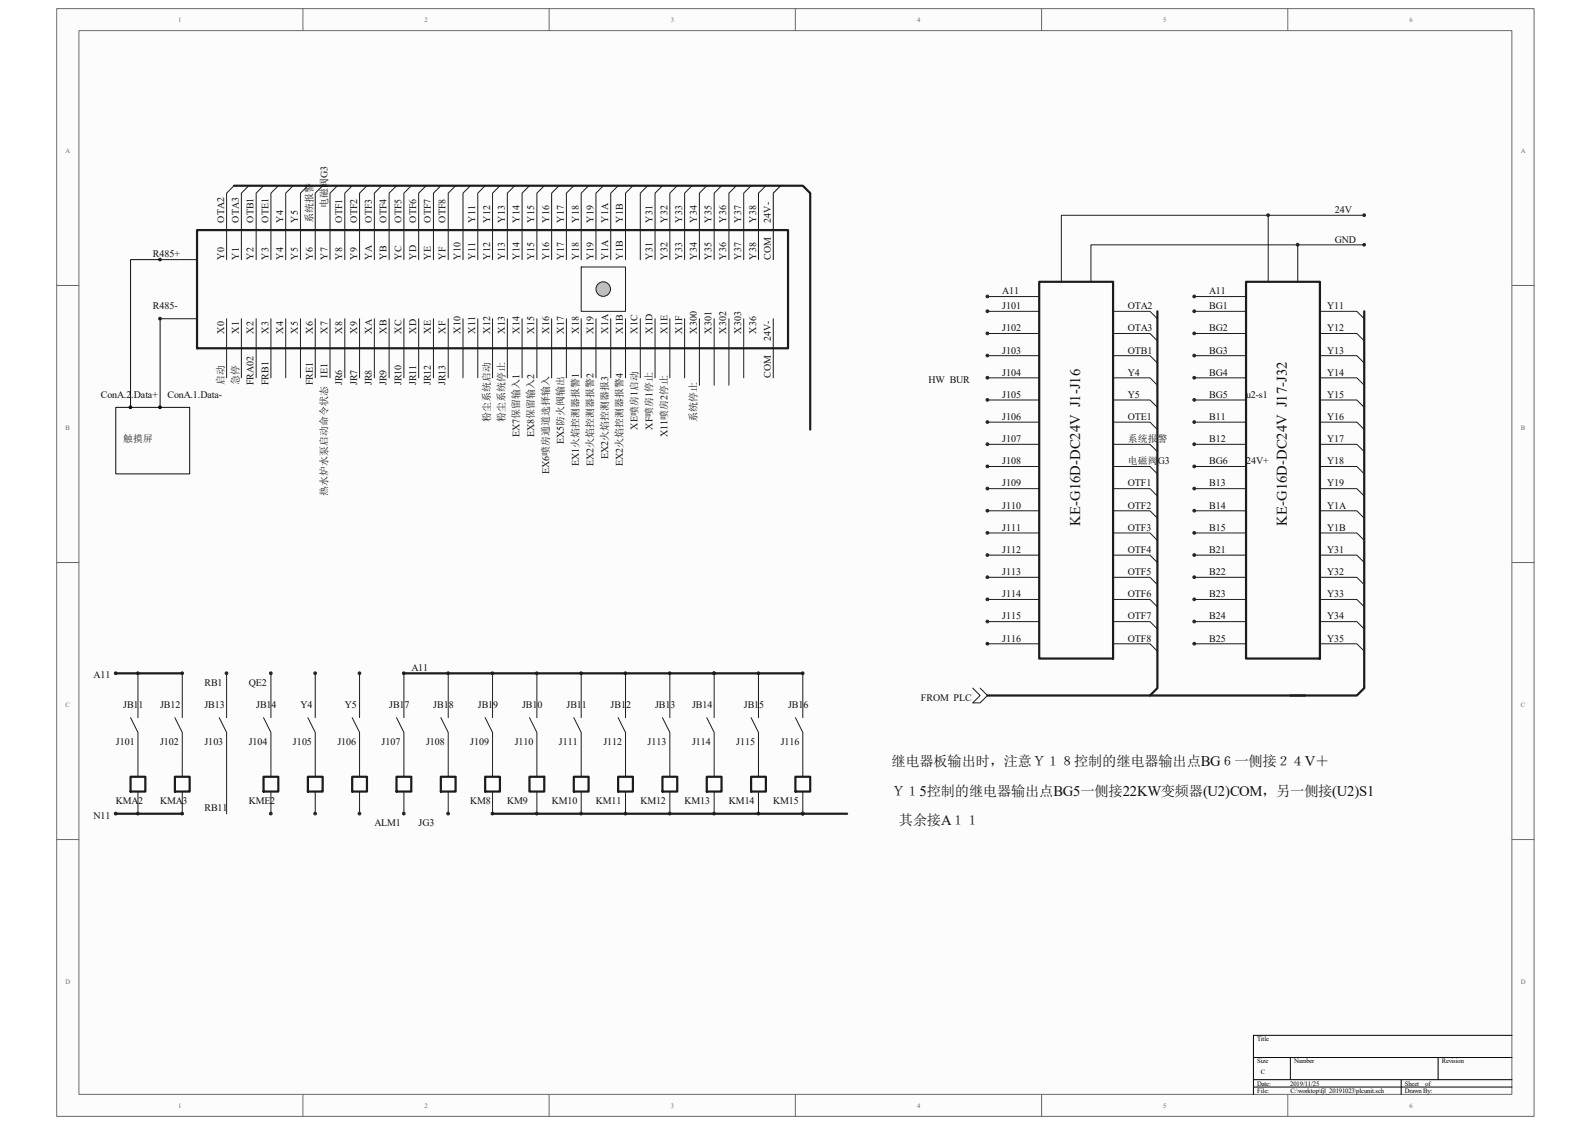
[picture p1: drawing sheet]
<svg xmlns="http://www.w3.org/2000/svg" width="297mm" height="210mm" viewBox="0 0 297 210" stroke-linecap="round" stroke-linejoin="round" font-family="sans-serif">
<path d="M10.6 1.7h275.8v206.7h-275.8z" fill="#fcfcfc"/>
<path d="M10.6 1.6h275.8v206.8h-275.8z" fill="none" stroke="#6a6a6a" stroke-width=".19"/>
<path d="M14.8 5.8h267.4v198.5h-267.4z" fill="#fcfcfc"/>
<g fill="none" stroke="#6a6a6a" stroke-width=".19">
<path d="M14.7 5.7h267.5v198.6h-267.5zM56.5 1.6v4.1M102.5 1.6v4.1M148.5 1.6v4.1M194.4 1.6v4.1M240.4 1.6v4.1M10.6 53.3h4.1M282.3 53.3h4.1M10.6 105h4.1M282.3 105h4.1M10.6 156.7h4.1M282.3 156.7h4.1"/>
<path d="M56.5 204.3v4.1M102.5 204.3v4.1M148.5 204.3v4.1M194.4 204.3v4.1M240.4 204.3v4.1"/>
</g>
<path d="M234 197.4h48.3M240.9 197.4v4.2M268.5 197.4v4.2M282.3 193.3h-48.3v11M234 201.6h48.3M234 202.9h48.3M261.6 201.6v2.7" fill="none" stroke="#000" stroke-width=".19"/>
<g fill="none" stroke="#1c1c1c" stroke-width=".19">
<path d="M29.9 48.5h6.9M29.9 59.5h6.9M184.3 58.1h9.7M184.3 55.4h9.7M207.8 58.1h6.9l1.4 1.4M223 58.1h9.6M223 55.4h9.6M236.8 40.2v12.4M242.3 45.7v6.9M246.4 58.1h6.9l1.4 1.4M254.7 45.7h-51v6.9M254.7 40.2h-56.6v12.4"/>
<path d="M184.3 62.3h9.7M184.3 66.4h9.7M184.3 74.7h9.7M184.3 78.8h9.7M184.3 70.5h9.7M207.8 62.3h6.9l1.4 1.3M207.8 66.4h6.9l1.4 1.4M207.8 70.5h6.9l1.4 1.4M207.8 74.7h6.9l1.4 1.4M207.8 78.8h6.9l1.4 1.4M223 62.3h9.6M223 66.4h9.6"/>
<path d="M223 74.7h9.6M223 78.8h9.6M223 70.5h9.6M246.4 62.3h6.9l1.4 1.3M246.4 66.4h6.9l1.4 1.4M246.4 70.5h6.9l1.4 1.4M246.4 74.7h6.9l1.4 1.4M246.4 78.8h6.9l1.4 1.4M184.3 82.9h9.7M184.3 91.2h9.7M184.3 95.4h9.7M184.3 99.5h9.7"/>
<path d="M184.3 87.1h9.7M207.8 82.9h6.9l1.4 1.4M207.8 87.1h6.9l1.4 1.4M207.8 91.2h6.9l1.4 1.4M207.8 95.4h6.9l1.4 1.3M207.8 99.5h6.9l1.4 1.4M223 82.9h9.6M223 91.2h9.6M223 95.4h9.6M223 99.5h9.6M223 87.1h9.6M246.4 82.9h6.9l1.4 1.4"/>
<path d="M246.4 87.1h6.9l1.4 1.4M246.4 91.2h6.9l1.4 1.4M246.4 95.4h6.9l1.4 1.3M246.4 99.5h6.9l1.4 1.4M184.3 107.8h9.7M184.3 111.9h9.7M184.3 116h9.7M184.3 103.6h9.7M207.8 103.6h6.9l1.4 1.4M207.8 107.8h6.9l1.4 1.4M207.8 111.9h6.9l1.4 1.4M207.8 116h6.9l1.4 1.4"/>
<path d="M223 107.8h9.6M223 111.9h9.6M223 116h9.6M223 103.6h9.6M246.4 103.6h6.9l1.4 1.4M246.4 107.8h6.9l1.4 1.4M246.4 111.9h6.9l1.4 1.4M246.4 116h6.9l1.4 1.4M24.4 134l1.4 2.7v8.3M25.8 125.7v8.3M32.6 134l1.4 2.7v8.3M34 125.7v8.3"/>
<path d="M40.9 134l1.4 2.7v15.2M42.3 125.7v8.3M49.2 134l1.4 2.7v8.3M50.6 125.7v8.3M57.5 134l1.4 2.7v8.3M58.9 125.7v8.3M65.7 134l1.4 2.7v8.3M67.1 125.7v8.3M74 134l1.4 2.7v8.3M75.4 125.7v8.3M82.3 134l1.4 2.7v8.3M83.7 125.7v8.3"/>
<path d="M90.6 134l1.3 2.7v8.3M91.9 125.7v8.3M98.8 134l1.4 2.7v8.3M100.2 125.7v8.3M107.1 134l1.4 2.7v8.3M108.5 125.7v8.3M115.4 134l1.4 2.7v8.3M116.8 125.7v8.3M123.7 134l1.3 2.7v8.3M125 125.7v8.3M131.9 134l1.4 2.7v8.3M133.3 125.7v8.3"/>
<path d="M140.2 134l1.4 2.7v8.3M141.6 125.7v8.3M148.5 134l1.4 2.7v8.3M149.9 125.7v8.3M181.6 128.5l1.4 1.3-1.4 1.4h1.4l1.3-1.4-1.3-1.3M184.3 120.2h9.7M207.8 120.2h6.9l1.4 1.4M223 120.2h9.6M246.4 120.2h6.9l1.4 1.4M25.8 147.8v4.1M34 147.8v4.1M50.6 147.8v4.1"/>
<path d="M58.9 147.8v4.1M67.1 147.8v4.1M75.4 147.8v4.1M83.7 147.8v4.1M91.9 147.8v4.1M100.2 147.8v4.1M108.5 147.8v4.1M116.8 147.8v4.1M125 147.8v4.1M133.3 147.8v4.1M141.6 147.8v4.1M149.9 147.8v4.1"/>
</g>
<g fill="none" stroke="#1c1c1c" stroke-width=".41">
<path d="M43.7 34.7h106.2l1.3 1.4v44.1M194 52.6h13.8v70.3h-13.8zM216.1 58.1v70.4l-1.4 1.3M232.6 52.6h13.8v70.3h-13.8zM254.7 58.1v70.4l-1.4 1.3h-12.4M21.6 125.7h12.4M75.4 125.7h74.5M184.3 129.8h59.3M21.6 151.9h12.4M24.4 145h2.7v2.8h-2.7zM32.6 145h2.8v2.8h-2.8zM49.2 145h2.8v2.8h-2.8z"/>
<path d="M57.5 145h2.7v2.8h-2.7zM65.7 145h2.8v2.8h-2.8zM74 145h2.8v2.8h-2.8zM82.3 145h2.8v2.8h-2.8zM90.6 145h2.7v2.8h-2.7zM91.9 151.9h66.2M98.8 145h2.8v2.8h-2.8zM107.1 145h2.8v2.8h-2.8zM115.4 145h2.7v2.8h-2.7zM123.7 145h2.7v2.8h-2.7zM131.9 145h2.8v2.8h-2.8zM140.2 145h2.8v2.8h-2.8z"/>
<path d="M148.5 145h2.7v2.8h-2.7z"/>
</g>
<g fill="#262626" stroke="#262626" stroke-width=".19">
<circle cx="236.7" cy="40.2" r=".26"/>
<circle cx="242.2" cy="45.7" r=".26"/>
<circle cx="254.7" cy="45.7" r=".26"/>
<circle cx="254.7" cy="40.2" r=".26"/>
<circle cx="25.7" cy="125.7" r=".26"/>
<circle cx="34" cy="125.7" r=".26"/>
<circle cx="42.3" cy="125.7" r=".26"/>
<circle cx="50.6" cy="125.7" r=".26"/>
<circle cx="58.8" cy="125.7" r=".26"/>
<circle cx="67.1" cy="125.7" r=".26"/>
<circle cx="75.4" cy="125.7" r=".26"/>
<circle cx="83.7" cy="125.7" r=".26"/>
<circle cx="91.9" cy="125.7" r=".26"/>
<circle cx="100.2" cy="125.7" r=".26"/>
<circle cx="108.5" cy="125.7" r=".26"/>
<circle cx="116.8" cy="125.7" r=".26"/>
<circle cx="125" cy="125.7" r=".26"/>
<circle cx="141.6" cy="125.7" r=".26"/>
<circle cx="149.8" cy="125.7" r=".26"/>
<circle cx="149.8" cy="151.9" r=".26"/>
<circle cx="141.6" cy="151.9" r=".26"/>
<circle cx="133.3" cy="151.9" r=".26"/>
<circle cx="125" cy="151.9" r=".26"/>
<circle cx="116.8" cy="151.9" r=".26"/>
<circle cx="108.5" cy="151.9" r=".26"/>
<circle cx="100.2" cy="151.9" r=".26"/>
<circle cx="91.9" cy="151.9" r=".26"/>
<circle cx="83.7" cy="151.9" r=".26"/>
<circle cx="75.4" cy="151.9" r=".26"/>
<circle cx="67.1" cy="151.9" r=".26"/>
<circle cx="58.8" cy="151.9" r=".26"/>
<circle cx="50.6" cy="151.9" r=".26"/>
<circle cx="34" cy="151.9" r=".26"/>
<circle cx="25.7" cy="151.9" r=".26"/>
<circle cx="133.3" cy="125.7" r=".26"/>
<circle cx="184.3" cy="55.3" r=".26"/>
<circle cx="184.3" cy="58.1" r=".26"/>
<circle cx="184.3" cy="62.2" r=".26"/>
<circle cx="184.3" cy="66.4" r=".26"/>
<circle cx="184.3" cy="70.5" r=".26"/>
<circle cx="184.3" cy="74.7" r=".26"/>
<circle cx="184.3" cy="78.8" r=".26"/>
<circle cx="184.3" cy="82.9" r=".26"/>
<circle cx="184.3" cy="87.1" r=".26"/>
<circle cx="184.3" cy="91.2" r=".26"/>
<circle cx="184.3" cy="95.3" r=".26"/>
<circle cx="184.3" cy="99.5" r=".26"/>
<circle cx="184.3" cy="103.6" r=".26"/>
<circle cx="184.3" cy="107.8" r=".26"/>
<circle cx="184.3" cy="111.9" r=".26"/>
<circle cx="184.3" cy="116" r=".26"/>
<circle cx="184.3" cy="120.2" r=".26"/>
<circle cx="222.9" cy="120.2" r=".26"/>
<circle cx="222.9" cy="116" r=".26"/>
<circle cx="222.9" cy="111.9" r=".26"/>
<circle cx="222.9" cy="107.8" r=".26"/>
<circle cx="222.9" cy="103.6" r=".26"/>
<circle cx="222.9" cy="99.5" r=".26"/>
<circle cx="222.9" cy="95.3" r=".26"/>
<circle cx="222.9" cy="91.2" r=".26"/>
<circle cx="222.9" cy="87.1" r=".26"/>
<circle cx="222.9" cy="82.9" r=".26"/>
<circle cx="222.9" cy="78.8" r=".26"/>
<circle cx="222.9" cy="74.7" r=".26"/>
<circle cx="222.9" cy="70.5" r=".26"/>
<circle cx="222.9" cy="66.4" r=".26"/>
<circle cx="222.9" cy="62.2" r=".26"/>
<circle cx="222.9" cy="58.1" r=".26"/>
<circle cx="222.9" cy="55.3" r=".26"/>
<circle cx="21.6" cy="125.7" r=".26"/>
<circle cx="21.6" cy="151.9" r=".26"/>
<circle cx="29.9" cy="59.5" r=".26"/>
<circle cx="29.9" cy="48.4" r=".26"/>
</g>
<circle cx="112.6" cy="54" r="1.36" fill="#c0c0c0" stroke="#1c1c1c" stroke-width=".19"/>
<path d="M145.7 34.7l-1.3 1.4v12.4M29.9 48.5h-5.5v27.6M29.9 59.5v16.6M21.6 76.1h13.8v12.4h-13.8z" fill="none" stroke="#0e0e0e" stroke-width=".19"/>
<g fill="none" stroke="#1c1c1c" stroke-width=".19">
<path d="M43.7 34.7l-1.4 1.4v12.4M46.4 34.7l-1.3 1.4v12.4M49.2 34.7l-1.4 1.4v12.4M52 34.7l-1.4 1.4v12.4M54.7 34.7l-1.4 1.4v12.4M57.5 34.7l-1.4 1.4v12.4M60.2 34.7l-1.3 1.4v12.4M63 34.7l-1.4 1.4v12.4M65.7 34.7l-1.3 1.4v12.4M68.5 34.7l-1.4 1.4v12.4M71.3 34.7l-1.4 1.4v12.4M74 34.7l-1.4 1.4v12.4"/>
<path d="M76.8 34.7l-1.4 1.4v12.4M79.5 34.7l-1.3 1.4v12.4M82.3 34.7l-1.4 1.4v12.4M85.1 34.7l-1.4 1.4v12.4M87.8 34.7l-1.4 1.4v12.4M90.6 34.7l-1.4 1.4v12.4M93.3 34.7l-1.4 1.4v12.4M96.1 34.7l-1.4 1.4v12.4M98.8 34.7l-1.3 1.4v12.4M101.6 34.7l-1.4 1.4v12.4M104.4 34.7l-1.4 1.4v12.4M107.1 34.7l-1.4 1.4v12.4"/>
<path d="M109.9 34.7l-1.4 1.4v12.4M112.6 34.7l-1.3 1.4v12.4M115.4 34.7l-1.4 1.4v12.4M118.1 34.7l-1.3 1.4v12.4M120.9 34.7l-1.4 1.4v12.4M123.7 34.7l-1.4 1.4v12.4M126.4 34.7l-1.4 1.4v12.4M129.2 34.7l-1.4 1.4v12.4M131.9 34.7l-1.3 1.4v12.4M134.7 34.7l-1.4 1.4v12.4M137.5 34.7l-1.4 1.4v12.4M140.2 34.7l-1.4 1.4v12.4"/>
<path d="M143 34.7l-1.4 1.4v12.4M42.3 59.5v11M45.1 59.5v11M47.8 59.5v11M50.6 59.5v11M53.3 59.5v11M56.1 59.5v11M58.9 59.5v11M61.6 59.5v11M64.4 59.5v11M67.1 59.5v11M69.9 59.5v11"/>
<path d="M72.6 59.5v11M75.4 59.5v11M78.2 59.5v11M80.9 59.5v11M83.7 59.5v11M86.4 59.5v11M89.2 59.5v11M91.9 59.5v11M94.7 59.5v11M97.5 59.5v11M100.2 59.5v11M103 59.5v11"/>
<path d="M105.7 59.5v11M108.5 49.8h8.3v8.3h-8.3zM108.5 59.5v11M111.3 59.5v11M114 59.5v11M116.8 59.5v11M119.5 59.5v11M122.3 59.5v11M125 59.5v11M127.8 59.5v11M130.6 59.5v12.4M133.3 59.5v12.4"/>
<path d="M136.1 59.5v12.4M138.8 59.5v11M144.4 59.5v11"/>
</g>
<path d="M36.8 43h110.3v22h-110.3z" fill="none" stroke="#1c1c1c" stroke-width=".41"/>
<g fill="#0e0e0e" stroke="#0e0e0e" stroke-width=".19">
<circle cx="24.4" cy="76" r=".26"/>
<circle cx="29.9" cy="76" r=".26"/>
</g>
<g font-size="2.7" fill="#0e0e0e">
<text x="201.6" y="98.1" transform="rotate(-90 201.6 98.1)">KE-G16D-DC24V J1-J16</text>
<text x="240.2" y="98.1" transform="rotate(-90 240.2 98.1)">KE-G16D-DC24V J17-J32</text>
<text x="166.4" y="143">继电器板输出时，注意Ｙ１８控制的继电器输出点BG６一侧接２４V＋</text>
<text x="166.4" y="148.5">Ｙ１5控制的继电器输出点BG5一侧接22KW变频器(U2)COM，另一侧接(U2)S1</text>
<text x="167.8" y="154">其余接A１１</text>
</g>
<g font-size="1.9" fill="#0e0e0e">
<text x="41.8" y="41.6" transform="rotate(-90 41.8 41.6)">OTA2</text>
<text x="44.6" y="41.6" transform="rotate(-90 44.6 41.6)">OTA3</text>
<text x="47.3" y="41.6" transform="rotate(-90 47.3 41.6)">OTB1</text>
<text x="50.1" y="41.6" transform="rotate(-90 50.1 41.6)">OTE1</text>
<text x="52.9" y="41.6" transform="rotate(-90 52.9 41.6)">Y4</text>
<text x="55.6" y="41.6" transform="rotate(-90 55.6 41.6)">Y5</text>
<text x="58.4" y="41.6" transform="rotate(-90 58.4 41.6)">系统报警</text>
<text x="61.1" y="38.8" transform="rotate(-90 61.1 38.8)">电磁阀G3</text>
<text x="63.9" y="41.6" transform="rotate(-90 63.9 41.6)">OTF1</text>
<text x="66.7" y="41.6" transform="rotate(-90 66.7 41.6)">OTF2</text>
<text x="69.4" y="41.6" transform="rotate(-90 69.4 41.6)">OTF3</text>
<text x="72.2" y="41.6" transform="rotate(-90 72.2 41.6)">OTF4</text>
<text x="74.9" y="41.6" transform="rotate(-90 74.9 41.6)">OTF5</text>
<text x="77.7" y="41.6" transform="rotate(-90 77.7 41.6)">OTF6</text>
<text x="80.4" y="41.6" transform="rotate(-90 80.4 41.6)">OTF7</text>
<text x="83.2" y="41.6" transform="rotate(-90 83.2 41.6)">OTF8</text>
<text x="88.7" y="41.6" transform="rotate(-90 88.7 41.6)">Y11</text>
<text x="91.5" y="41.6" transform="rotate(-90 91.5 41.6)">Y12</text>
<text x="94.2" y="41.6" transform="rotate(-90 94.2 41.6)">Y13</text>
<text x="97" y="41.6" transform="rotate(-90 97 41.6)">Y14</text>
<text x="99.7" y="41.6" transform="rotate(-90 99.7 41.6)">Y15</text>
<text x="102.5" y="41.6" transform="rotate(-90 102.5 41.6)">Y16</text>
<text x="105.3" y="41.6" transform="rotate(-90 105.3 41.6)">Y17</text>
<text x="108" y="41.6" transform="rotate(-90 108 41.6)">Y18</text>
<text x="110.8" y="41.6" transform="rotate(-90 110.8 41.6)">Y19</text>
<text x="113.5" y="41.6" transform="rotate(-90 113.5 41.6)">Y1A</text>
<text x="116.3" y="41.6" transform="rotate(-90 116.3 41.6)">Y1B</text>
<text x="121.8" y="41.6" transform="rotate(-90 121.8 41.6)">Y31</text>
<text x="124.6" y="41.6" transform="rotate(-90 124.6 41.6)">Y32</text>
<text x="127.3" y="41.6" transform="rotate(-90 127.3 41.6)">Y33</text>
<text x="130.1" y="41.6" transform="rotate(-90 130.1 41.6)">Y34</text>
<text x="132.8" y="41.6" transform="rotate(-90 132.8 41.6)">Y35</text>
<text x="135.6" y="41.6" transform="rotate(-90 135.6 41.6)">Y36</text>
<text x="138.4" y="41.6" transform="rotate(-90 138.4 41.6)">Y37</text>
<text x="141.1" y="41.6" transform="rotate(-90 141.1 41.6)">Y38</text>
<text x="143.9" y="41.6" transform="rotate(-90 143.9 41.6)">24V-</text>
<text x="249.2" y="39.8">24V</text>
<text x="249.2" y="45.3">GND</text>
<text x="28.5" y="48">R485+</text>
<text x="41.8" y="48.5" transform="rotate(-90 41.8 48.5)">Y0</text>
<text x="44.6" y="48.5" transform="rotate(-90 44.6 48.5)">Y1</text>
<text x="47.3" y="48.5" transform="rotate(-90 47.3 48.5)">Y2</text>
<text x="50.1" y="48.5" transform="rotate(-90 50.1 48.5)">Y3</text>
<text x="52.9" y="48.5" transform="rotate(-90 52.9 48.5)">Y4</text>
<text x="55.6" y="48.5" transform="rotate(-90 55.6 48.5)">Y5</text>
<text x="58.4" y="48.5" transform="rotate(-90 58.4 48.5)">Y6</text>
<text x="61.1" y="48.5" transform="rotate(-90 61.1 48.5)">Y7</text>
<text x="63.9" y="48.5" transform="rotate(-90 63.9 48.5)">Y8</text>
<text x="66.7" y="48.5" transform="rotate(-90 66.7 48.5)">Y9</text>
<text x="69.4" y="48.5" transform="rotate(-90 69.4 48.5)">YA</text>
<text x="72.2" y="48.5" transform="rotate(-90 72.2 48.5)">YB</text>
<text x="74.9" y="48.5" transform="rotate(-90 74.9 48.5)">YC</text>
<text x="77.7" y="48.5" transform="rotate(-90 77.7 48.5)">YD</text>
<text x="80.4" y="48.5" transform="rotate(-90 80.4 48.5)">YE</text>
<text x="83.2" y="48.5" transform="rotate(-90 83.2 48.5)">YF</text>
<text x="86" y="48.5" transform="rotate(-90 86 48.5)">Y10</text>
<text x="88.7" y="48.5" transform="rotate(-90 88.7 48.5)">Y11</text>
<text x="91.5" y="48.5" transform="rotate(-90 91.5 48.5)">Y12</text>
<text x="94.2" y="48.5" transform="rotate(-90 94.2 48.5)">Y13</text>
<text x="97" y="48.5" transform="rotate(-90 97 48.5)">Y14</text>
<text x="99.7" y="48.5" transform="rotate(-90 99.7 48.5)">Y15</text>
<text x="102.5" y="48.5" transform="rotate(-90 102.5 48.5)">Y16</text>
<text x="105.3" y="48.5" transform="rotate(-90 105.3 48.5)">Y17</text>
<text x="108" y="48.5" transform="rotate(-90 108 48.5)">Y18</text>
<text x="110.8" y="48.5" transform="rotate(-90 110.8 48.5)">Y19</text>
<text x="113.5" y="48.5" transform="rotate(-90 113.5 48.5)">Y1A</text>
<text x="116.3" y="48.5" transform="rotate(-90 116.3 48.5)">Y1B</text>
<text x="121.8" y="48.5" transform="rotate(-90 121.8 48.5)">Y31</text>
<text x="124.6" y="48.5" transform="rotate(-90 124.6 48.5)">Y32</text>
<text x="127.3" y="48.5" transform="rotate(-90 127.3 48.5)">Y33</text>
<text x="130.1" y="48.5" transform="rotate(-90 130.1 48.5)">Y34</text>
<text x="132.8" y="48.5" transform="rotate(-90 132.8 48.5)">Y35</text>
<text x="135.6" y="48.5" transform="rotate(-90 135.6 48.5)">Y36</text>
<text x="138.4" y="48.5" transform="rotate(-90 138.4 48.5)">Y37</text>
<text x="141.1" y="48.5" transform="rotate(-90 141.1 48.5)">Y38</text>
<text x="143.9" y="48.5" transform="rotate(-90 143.9 48.5)">COM</text>
<text x="28.5" y="57.7">R485-</text>
<text x="187.1" y="57.7">J101</text>
<text x="187.1" y="54.9">A11</text>
<text x="210.6" y="57.7">OTA2</text>
<text x="225.7" y="57.7">BG1</text>
<text x="225.7" y="54.9">A11</text>
<text x="247.8" y="57.7">Y11</text>
<text x="41.8" y="62.3" transform="rotate(-90 41.8 62.3)">X0</text>
<text x="44.6" y="62.3" transform="rotate(-90 44.6 62.3)">X1</text>
<text x="47.3" y="62.3" transform="rotate(-90 47.3 62.3)">X2</text>
<text x="50.1" y="62.3" transform="rotate(-90 50.1 62.3)">X3</text>
<text x="52.9" y="62.3" transform="rotate(-90 52.9 62.3)">X4</text>
<text x="55.6" y="62.3" transform="rotate(-90 55.6 62.3)">X5</text>
<text x="58.4" y="62.3" transform="rotate(-90 58.4 62.3)">X6</text>
<text x="61.1" y="62.3" transform="rotate(-90 61.1 62.3)">X7</text>
<text x="63.9" y="62.3" transform="rotate(-90 63.9 62.3)">X8</text>
<text x="66.7" y="62.3" transform="rotate(-90 66.7 62.3)">X9</text>
<text x="69.4" y="62.3" transform="rotate(-90 69.4 62.3)">XA</text>
<text x="72.2" y="62.3" transform="rotate(-90 72.2 62.3)">XB</text>
<text x="74.9" y="62.3" transform="rotate(-90 74.9 62.3)">XC</text>
<text x="77.7" y="62.3" transform="rotate(-90 77.7 62.3)">XD</text>
<text x="80.4" y="62.3" transform="rotate(-90 80.4 62.3)">XE</text>
<text x="83.2" y="62.3" transform="rotate(-90 83.2 62.3)">XF</text>
<text x="86" y="62.3" transform="rotate(-90 86 62.3)">X10</text>
<text x="88.7" y="62.3" transform="rotate(-90 88.7 62.3)">X11</text>
<text x="91.5" y="62.3" transform="rotate(-90 91.5 62.3)">X12</text>
<text x="94.2" y="62.3" transform="rotate(-90 94.2 62.3)">X13</text>
<text x="97" y="62.3" transform="rotate(-90 97 62.3)">X14</text>
<text x="99.7" y="62.3" transform="rotate(-90 99.7 62.3)">X15</text>
<text x="102.5" y="62.3" transform="rotate(-90 102.5 62.3)">X16</text>
<text x="105.3" y="62.3" transform="rotate(-90 105.3 62.3)">X17</text>
<text x="108" y="62.3" transform="rotate(-90 108 62.3)">X18</text>
<text x="110.8" y="62.3" transform="rotate(-90 110.8 62.3)">X19</text>
<text x="113.5" y="62.3" transform="rotate(-90 113.5 62.3)">X1A</text>
<text x="116.3" y="62.3" transform="rotate(-90 116.3 62.3)">X1B</text>
<text x="119" y="62.3" transform="rotate(-90 119 62.3)">X1C</text>
<text x="121.8" y="62.3" transform="rotate(-90 121.8 62.3)">X1D</text>
<text x="124.6" y="62.3" transform="rotate(-90 124.6 62.3)">X1E</text>
<text x="127.3" y="62.3" transform="rotate(-90 127.3 62.3)">X1F</text>
<text x="130.1" y="62.3" transform="rotate(-90 130.1 62.3)">X300</text>
<text x="132.8" y="62.3" transform="rotate(-90 132.8 62.3)">X301</text>
<text x="135.6" y="62.3" transform="rotate(-90 135.6 62.3)">X302</text>
<text x="138.4" y="62.3" transform="rotate(-90 138.4 62.3)">X303</text>
<text x="141.1" y="62.3" transform="rotate(-90 141.1 62.3)">X36</text>
<text x="143.9" y="63.6" transform="rotate(-90 143.9 63.6)">24V-</text>
<text x="187.1" y="66">J103</text>
<text x="187.1" y="61.8">J102</text>
<text x="210.6" y="66">OTB1</text>
<text x="210.6" y="61.8">OTA3</text>
<text x="225.7" y="66">BG3</text>
<text x="225.7" y="61.8">BG2</text>
<text x="247.8" y="66">Y13</text>
<text x="247.8" y="61.8">Y12</text>
<text x="41.8" y="71.9" transform="rotate(-90 41.8 71.9)">启动</text>
<text x="44.6" y="71.9" transform="rotate(-90 44.6 71.9)">急停</text>
<text x="47.3" y="71.9" transform="rotate(-90 47.3 71.9)">FRA02</text>
<text x="50.1" y="71.9" transform="rotate(-90 50.1 71.9)">FRB1</text>
<text x="58.4" y="71.9" transform="rotate(-90 58.4 71.9)">FRE1</text>
<text x="61.1" y="70.5" transform="rotate(-90 61.1 70.5)">IE1</text>
<text x="63.9" y="71.9" transform="rotate(-90 63.9 71.9)">JR6</text>
<text x="66.7" y="71.9" transform="rotate(-90 66.7 71.9)">JR7</text>
<text x="69.4" y="71.9" transform="rotate(-90 69.4 71.9)">JR8</text>
<text x="72.2" y="71.9" transform="rotate(-90 72.2 71.9)">JR9</text>
<text x="74.9" y="71.9" transform="rotate(-90 74.9 71.9)">JR10</text>
<text x="77.7" y="71.9" transform="rotate(-90 77.7 71.9)">JR11</text>
<text x="80.4" y="71.9" transform="rotate(-90 80.4 71.9)">JR12</text>
<text x="83.2" y="71.9" transform="rotate(-90 83.2 71.9)">JR13</text>
<text x="143.9" y="70.5" transform="rotate(-90 143.9 70.5)">COM</text>
<text x="173.3" y="71.5">HW BUR</text>
<text x="187.1" y="70.1">J104</text>
<text x="210.6" y="70.1">Y4</text>
<text x="225.7" y="70.1">BG4</text>
<text x="247.8" y="70.1">Y14</text>
<text x="18.8" y="74.3">ConA.2.Data+</text>
<text x="31.3" y="74.3">ConA.1.Data-</text>
<text x="187.1" y="74.3">J105</text>
<text x="210.6" y="74.3">Y5</text>
<text x="225.7" y="74.3">BG5</text>
<text x="232.6" y="74.3">u2-s1</text>
<text x="247.8" y="74.3">Y15</text>
<text x="91.5" y="78.8" transform="rotate(-90 91.5 78.8)">粉尘系统启动</text>
<text x="94.2" y="78.8" transform="rotate(-90 94.2 78.8)">粉尘系统停止</text>
<text x="97" y="81.6" transform="rotate(-90 97 81.6)">EX7保留输入1</text>
<text x="99.7" y="81.6" transform="rotate(-90 99.7 81.6)">EX8保留输入2</text>
<text x="105.3" y="82.9" transform="rotate(-90 105.3 82.9)">EX5防火阀输出</text>
<text x="119" y="80.2" transform="rotate(-90 119 80.2)">XE喷房1启动</text>
<text x="121.8" y="80.2" transform="rotate(-90 121.8 80.2)">XF喷房1停止</text>
<text x="124.6" y="81.6" transform="rotate(-90 124.6 81.6)">X11喷房2停止</text>
<text x="130.1" y="78.8" transform="rotate(-90 130.1 78.8)">系统停止</text>
<text x="187.1" y="78.4">J106</text>
<text x="187.1" y="82.5">J107</text>
<text x="210.6" y="78.4">OTE1</text>
<text x="225.7" y="82.5">B12</text>
<text x="225.7" y="78.4">B11</text>
<text x="247.8" y="82.5">Y17</text>
<text x="247.8" y="78.4">Y16</text>
<text x="102.5" y="88.5" transform="rotate(-90 102.5 88.5)">EX6喷房通道选择输入</text>
<text x="108" y="87.1" transform="rotate(-90 108 87.1)">EX1火焰控测器报警1</text>
<text x="110.8" y="87.1" transform="rotate(-90 110.8 87.1)">EX2火焰控测器报警2</text>
<text x="113.5" y="85.7" transform="rotate(-90 113.5 85.7)">EX2火焰控测器报3</text>
<text x="116.3" y="87.1" transform="rotate(-90 116.3 87.1)">EX2火焰控测器报警4</text>
<text x="187.1" y="86.7">J108</text>
<text x="216.2" y="86.7">G3</text>
<text x="225.7" y="86.7">BG6</text>
<text x="232.6" y="86.7">24V+</text>
<text x="247.8" y="86.7">Y18</text>
<text x="61.1" y="92.6" transform="rotate(-90 61.1 92.6)">热水炉水泵启动命令状态</text>
<text x="187.1" y="95">J110</text>
<text x="187.1" y="90.8">J109</text>
<text x="210.6" y="95">OTF2</text>
<text x="210.6" y="90.8">OTF1</text>
<text x="225.7" y="90.8">B13</text>
<text x="225.7" y="95">B14</text>
<text x="247.8" y="95">Y1A</text>
<text x="247.8" y="90.8">Y19</text>
<text x="187.1" y="99.1">J111</text>
<text x="210.6" y="99.1">OTF3</text>
<text x="225.7" y="99.1">B15</text>
<text x="247.8" y="99.1">Y1B</text>
<text x="187.1" y="107.4">J113</text>
<text x="187.1" y="103.2">J112</text>
<text x="210.6" y="107.4">OTF5</text>
<text x="210.6" y="103.2">OTF4</text>
<text x="225.7" y="107.4">B22</text>
<text x="225.7" y="103.2">B21</text>
<text x="247.8" y="107.4">Y32</text>
<text x="247.8" y="103.2">Y31</text>
<text x="187.1" y="111.5">J114</text>
<text x="210.6" y="111.5">OTF6</text>
<text x="225.7" y="111.5">B23</text>
<text x="247.8" y="111.5">Y33</text>
<text x="187.1" y="115.6">J115</text>
<text x="187.1" y="119.8">J116</text>
<text x="210.6" y="115.6">OTF7</text>
<text x="210.6" y="119.8">OTF8</text>
<text x="225.7" y="115.6">B24</text>
<text x="225.7" y="119.8">B25</text>
<text x="247.8" y="115.6">Y34</text>
<text x="247.8" y="119.8">Y35</text>
<text x="76.8" y="125.3">A11</text>
<text x="17.5" y="126.7">A11</text>
<text x="38.2" y="128.1">RB1</text>
<text x="46.4" y="128.1">QE2</text>
<text x="171.9" y="130.8">FROM PLC</text>
<text x="23" y="132.2">JB11</text>
<text x="29.9" y="132.2">JB12</text>
<text x="38.2" y="132.2">JB13</text>
<text x="47.8" y="132.2">JB14</text>
<text x="56.1" y="132.2">Y4</text>
<text x="64.4" y="132.2">Y5</text>
<text x="72.6" y="132.2">JB17</text>
<text x="80.9" y="132.2">JB18</text>
<text x="89.2" y="132.2">JB19</text>
<text x="97.5" y="132.2">JB10</text>
<text x="105.7" y="132.2">JB11</text>
<text x="114" y="132.2">JB12</text>
<text x="122.3" y="132.2">JB13</text>
<text x="129.2" y="132.2">JB14</text>
<text x="138.9" y="132.2">JB15</text>
<text x="147.1" y="132.2">JB16</text>
<text x="21.6" y="139.1">J101</text>
<text x="29.9" y="139.1">J102</text>
<text x="38.2" y="139.1">J103</text>
<text x="46.4" y="139.1">J104</text>
<text x="54.7" y="139.1">J105</text>
<text x="63" y="139.1">J106</text>
<text x="71.2" y="139.1">J107</text>
<text x="79.5" y="139.1">J108</text>
<text x="87.8" y="139.1">J109</text>
<text x="96.1" y="139.1">J110</text>
<text x="104.4" y="139.1">J111</text>
<text x="112.6" y="139.1">J112</text>
<text x="120.9" y="139.1">J113</text>
<text x="129.2" y="139.1">J114</text>
<text x="137.5" y="139.1">J115</text>
<text x="145.8" y="139.1">J116</text>
<text x="17.5" y="152.9">N11</text>
<text x="21.6" y="150.1">KMA2</text>
<text x="29.9" y="150.1">KMA3</text>
<text x="38.2" y="151.5">RB11</text>
<text x="46.4" y="150.1">KME2</text>
<text x="69.9" y="154.3">ALM1</text>
<text x="78.1" y="154.3">JG3</text>
<text x="87.8" y="150.1">KM8</text>
<text x="94.7" y="150.1">KM9</text>
<text x="103" y="150.1">KM10</text>
<text x="111.3" y="150.1">KM11</text>
<text x="119.5" y="150.1">KM12</text>
<text x="127.8" y="150.1">KM13</text>
<text x="136.1" y="150.1">KM14</text>
<text x="144.4" y="150.1">KM15</text>
</g>
<g font-size="1.8" fill="#0e0e0e">
<text x="23" y="82.5">触摸屏</text>
<text x="210.6" y="82.5">系统报警</text>
<text x="210.6" y="86.7">电磁阀</text>
</g>
<g font-size="1.2" fill="#696969">
<text x="33.3" y="4.1">1</text>
<text x="79.2" y="4.1">2</text>
<text x="125.2" y="4.1">3</text>
<text x="171.2" y="4.1">4</text>
<text x="217.1" y="4.1">5</text>
<text x="263.1" y="4.1">6</text>
<text x="12.2" y="28.5">A</text>
<text x="283.9" y="28.5">A</text>
<text x="12.2" y="80.3">B</text>
<text x="283.9" y="80.3">B</text>
<text x="12.2" y="132">C</text>
<text x="283.9" y="132">C</text>
<text x="12.2" y="183.7">D</text>
<text x="283.9" y="183.7">D</text>
<text x="33.3" y="206.8">1</text>
<text x="79.2" y="206.8">2</text>
<text x="125.2" y="206.8">3</text>
<text x="171.2" y="206.8">4</text>
<text x="217.1" y="206.8">5</text>
<text x="263.1" y="206.8">6</text>
</g>
<g font-size="1.2">
<text x="234.7" y="194.4">Title</text>
<text x="234.7" y="198.5">Size</text>
<text x="234.7" y="202.6">Date:</text>
<text x="235.4" y="200.6">C</text>
<text x="240.9" y="202.6">2019/11/25</text>
<text x="241.6" y="198.5">Number</text>
<text x="262.3" y="202.6">Sheet</text>
<text x="266.1" y="202.6">of</text>
<text x="269.2" y="198.5">Revision</text>
<text x="234.7" y="204">File:</text>
<text x="240.9" y="204">C:\worktop\fjl_20191023\plcunit.sch</text>
<text x="262.3" y="204">Drawn By:</text>
</g>
</svg>
